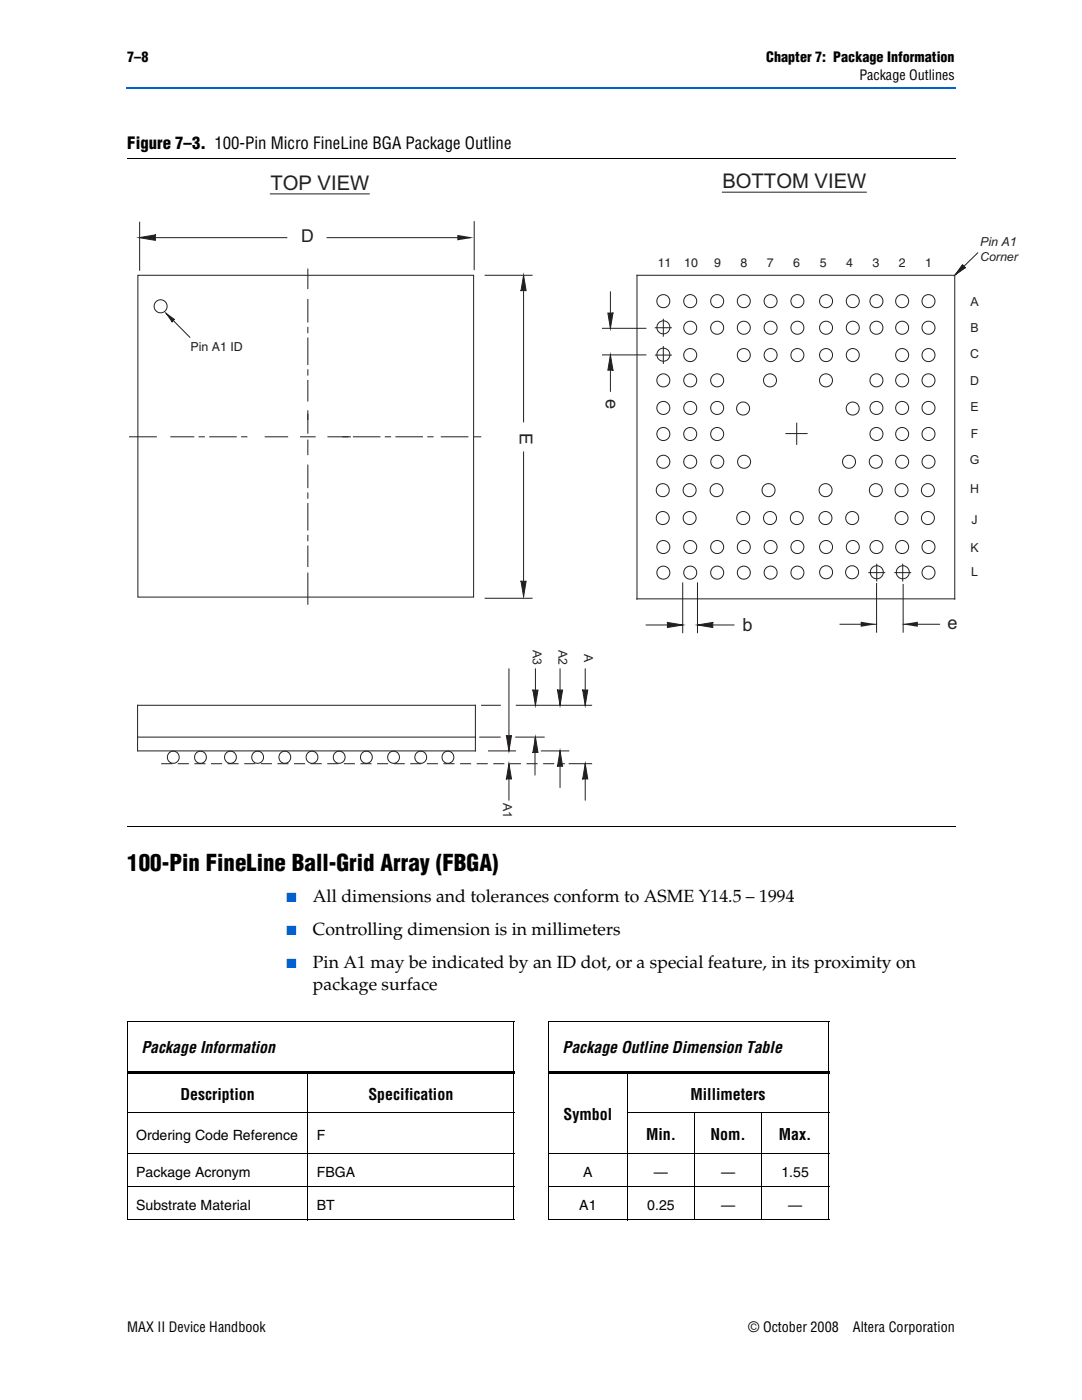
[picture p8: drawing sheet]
<svg xmlns="http://www.w3.org/2000/svg" width="216mm" height="279mm" viewBox="0 0 216 279" stroke-linecap="round" stroke-linejoin="round" font-family="sans-serif">
<path d="M25.2 17.5h.2v.3h-.2z" fill="#0062d0"/>
<path d="M25.4 17.6h165.3" fill="none" stroke="#0062d0" stroke-width=".36"/>
<path d="M25.4 31.6h165.3M25.4 165h165.3" fill="none" stroke="#000" stroke-width=".2"/>
<path d="M27.5 54.9h67v64.3h-67zM96.8 54.9h9.4M34.1 87.2h4.6M39.7 87.2h1.1M41.8 87.2h5.3M48.2 87.2h1.1M52.9 87.2h4.5M96.8 119.4h9.4M27.5 147.1h67.4M27.5 149.9h67.4M94.9 140.8h-67.4v9.1M97.5 149.9h5.4" fill="none" stroke="#231f20" stroke-width=".2"/>
<path d="M27.7 47.4l3.3-.5v1.1z" fill="#231f20"/>
<g fill="none" stroke="#231f20" stroke-width=".2">
<path d="M54 38.7h19.7M27.7 47.4l3.3-.5v1.1zM27.9 44.3v9.6M29.2 47.4h28M33.1 62.5l4.8 4.8M25.8 87.2h5.4M60 87.2h2.9M61.4 82v4.5M61.4 87.8v2.9M61.4 92.8v4.5M61.4 98.4v1M65.4 87.2h4.5"/>
<path d="M70.5 87.2h5.3M76.9 87.2h1M79 87.2h5.3M85.4 87.2h1M61.4 100.5v5.3M61.4 106.8v1.1M61.4 109v4.1M94.9 140.8v9.1M95.7 147.1h4.1M96.1 140.8h3.7"/>
</g>
<path d="M33.2 62.6l1.6 1.1-.5 .5z" fill="#231f20"/>
<path d="M65.3 47.4h28.5M33.2 62.6l1.6 1.1-.5 .5z" fill="none" stroke="#231f20" stroke-width=".2"/>
<path d="M91.2 46.9l3.3 .5-3.3 .6z" fill="#231f20"/>
<path d="M94.6 44.2v9.6" fill="none" stroke="#231f20" stroke-width=".2"/>
<path d="M116.8 152.4l.5 3.1h-1z" fill="#231f20"/>
<path d="M101.6 152.4v7.3M106.8 147.4v7.2M111.7 149.9v7.2M116.8 152.4l.5 3.1h-1zM116.8 152.4v7.3" fill="none" stroke="#231f20" stroke-width=".2"/>
<path d="M101.6 152.4l.5 3.1h-1.1z" fill="#231f20"/>
<path d="M144.1 38.4h28.8M104.5 56.2v28M190.5 54.9h-63.4v64.7M121.8 70.8v7.3M104.5 90.2v28.8M127 119.5h63.5M101.6 133.5v16.4M101.6 152.4l.5 3.1h-1.1zM102.9 147.1h5.7M103 140.8h15.1M108 149.9h5.5M113.6 152.4h4.5" fill="none" stroke="#231f20" stroke-width=".2"/>
<path d="M101 146.8h1.1l-.5 3.1z" fill="#231f20"/>
<path d="M101 146.8h1.1l-.5 3.1z" fill="none" stroke="#231f20" stroke-width=".2"/>
<path d="M106.8 147.1l.5 3.1h-1z" fill="#231f20"/>
<path d="M106.8 147.1l.5 3.1h-1z" fill="none" stroke="#231f20" stroke-width=".2"/>
<path d="M106.3 137.7h1l-.5 3.1z" fill="#231f20"/>
<path d="M106.3 137.7h1l-.5 3.1zM106.8 133.5v7.3" fill="none" stroke="#231f20" stroke-width=".2"/>
<path d="M111.7 149.9l.6 3h-1.1z" fill="#231f20"/>
<path d="M111.7 133.5v7.3M111.7 149.9l.6 3h-1.1z" fill="none" stroke="#231f20" stroke-width=".2"/>
<path d="M111.2 137.7h1.1l-.6 3.1z" fill="#231f20"/>
<path d="M111.2 137.7h1.1l-.6 3.1zM116.8 133.5v7.3" fill="none" stroke="#231f20" stroke-width=".2"/>
<path d="M116.3 137.7h1l-.5 3.1z" fill="#231f20"/>
<path d="M116.3 137.7h1l-.5 3.1z" fill="none" stroke="#231f20" stroke-width=".2"/>
<path d="M104 116h1l-.5 3z" fill="#231f20"/>
<path d="M104 116h1l-.5 3z" fill="none" stroke="#231f20" stroke-width=".2"/>
<path d="M133.2 124.2l3 .5-3 .5z" fill="#231f20"/>
<path d="M136.2 116.3v10M139.2 116.3v10M128.9 124.7h7.3M133.2 124.2l3 .5-3 .5zM139.2 124.7h7.3" fill="none" stroke="#231f20" stroke-width=".2"/>
<path d="M139.2 124.7l3-.5v1z" fill="#231f20"/>
<path d="M139.2 124.7l3-.5v1z" fill="none" stroke="#231f20" stroke-width=".2"/>
<path d="M104.5 54.9l.5 3.1h-1z" fill="#231f20"/>
<path d="M104.5 54.9l.5 3.1h-1zM121.8 58.3v7.2M120.2 65.5h8.7M120.2 70.8h8.7" fill="none" stroke="#231f20" stroke-width=".2"/>
<path d="M121.3 62.5h1l-.5 3z" fill="#231f20"/>
<path d="M121.3 62.5h1l-.5 3z" fill="none" stroke="#231f20" stroke-width=".2"/>
<path d="M121.8 70.8l.5 3.1h-1z" fill="#231f20"/>
<path d="M190.5 54.9v64.7M121.8 70.8l.5 3.1h-1zM174.9 116.5v9.7M167.6 124.6h7.3M180.2 124.6h7.3" fill="none" stroke="#231f20" stroke-width=".2"/>
<g fill="#231f20">
<path d="M171.7 124.1l3.1 .5-3.1 .5z"/>
<path d="M180.1 124.6l3-.5v1z"/>
</g>
<path d="M180.2 116.6v9.6" fill="none" stroke="#231f20" stroke-width=".2"/>
<path d="M192 52.9l.6 .5-1.9 1.4z" fill="#231f20"/>
<path d="M192 52.9l.6 .5-1.9 1.4z" fill="none" stroke="#231f20" stroke-width=".2"/>
<path d="M192.1 52.8l.5 .6-1.9 1.4z" fill="#231f20"/>
<g fill="none" stroke="#231f20" stroke-width=".2">
<path d="M61.4 53.7v3.9M61.4 59.8v4.5M192.1 52.8l.5 .6-1.9 1.4zM195.1 50.5l-4.4 4.3M61.4 65.3v1.1M61.4 67.4v5.3M61.4 73.8v1.1M61.4 75.9v4.1M132.4 63.6v3.6M132.4 69.1v3.5M88.1 87.2h5.3M94.7 87.2h1.2"/>
<path d="M156.8 86.5h4.3M159 84.5v4.2M61.4 114.4v6.2M174.9 112.5v3.6M180.1 112.5v3.6"/>
<circle cx="32" cy="61.1" r="1.3"/>
<circle cx="132.4" cy="60.1" r="1.3"/>
<circle cx="132.4" cy="75.9" r="1.3"/>
<circle cx="132.4" cy="65.3" r="1.3"/>
<circle cx="132.4" cy="70.8" r="1.3"/>
<circle cx="137.7" cy="60.1" r="1.3"/>
<circle cx="137.7" cy="70.9" r="1.3"/>
<circle cx="137.7" cy="65.4" r="1.3"/>
<circle cx="137.7" cy="75.9" r="1.3"/>
<circle cx="143.1" cy="60.1" r="1.3"/>
<circle cx="143.1" cy="65.4" r="1.3"/>
<circle cx="143.1" cy="75.9" r="1.3"/>
<circle cx="148.4" cy="60.1" r="1.3"/>
<circle cx="148.4" cy="65.4" r="1.3"/>
<circle cx="148.4" cy="70.9" r="1.3"/>
<circle cx="153.6" cy="75.9" r="1.3"/>
<circle cx="153.8" cy="60.1" r="1.3"/>
<circle cx="153.8" cy="65.4" r="1.3"/>
<circle cx="153.8" cy="70.9" r="1.3"/>
<circle cx="159.1" cy="60.1" r="1.3"/>
<circle cx="159.1" cy="65.4" r="1.3"/>
<circle cx="159.1" cy="70.9" r="1.3"/>
<circle cx="164.8" cy="75.9" r="1.3"/>
<circle cx="164.8" cy="70.9" r="1.3"/>
<circle cx="164.8" cy="60.1" r="1.3"/>
<circle cx="164.8" cy="65.4" r="1.3"/>
<circle cx="170.2" cy="70.9" r="1.3"/>
<circle cx="170.2" cy="60.1" r="1.3"/>
<circle cx="170.2" cy="65.4" r="1.3"/>
<circle cx="174.9" cy="60.1" r="1.3"/>
<circle cx="174.9" cy="65.4" r="1.3"/>
<circle cx="174.9" cy="75.9" r="1.3"/>
<circle cx="180" cy="60.1" r="1.3"/>
<circle cx="180" cy="65.4" r="1.3"/>
<circle cx="180" cy="70.9" r="1.3"/>
<circle cx="180" cy="75.9" r="1.3"/>
<circle cx="185.3" cy="60.1" r="1.3"/>
<circle cx="185.3" cy="75.9" r="1.3"/>
<circle cx="185.3" cy="65.4" r="1.3"/>
<circle cx="185.3" cy="70.9" r="1.3"/>
<circle cx="132.2" cy="97.8" r="1.3"/>
<circle cx="132.4" cy="81.4" r="1.3"/>
<circle cx="132.4" cy="86.6" r="1.3"/>
<circle cx="132.4" cy="92.2" r="1.3"/>
<circle cx="137.6" cy="97.8" r="1.3"/>
<circle cx="137.7" cy="81.4" r="1.3"/>
<circle cx="137.7" cy="86.6" r="1.3"/>
<circle cx="137.7" cy="92.2" r="1.3"/>
<circle cx="143" cy="97.8" r="1.3"/>
<circle cx="143.1" cy="86.6" r="1.3"/>
<circle cx="143.1" cy="81.4" r="1.3"/>
<circle cx="143.1" cy="92.2" r="1.3"/>
<circle cx="148.3" cy="81.5" r="1.3"/>
<circle cx="148.5" cy="92.2" r="1.3"/>
<circle cx="153.4" cy="97.8" r="1.3"/>
<circle cx="164.7" cy="97.8" r="1.3"/>
<circle cx="169.4" cy="92.2" r="1.3"/>
<circle cx="170.1" cy="81.5" r="1.3"/>
<circle cx="174.7" cy="92.2" r="1.3"/>
<circle cx="174.8" cy="97.8" r="1.3"/>
<circle cx="174.9" cy="81.4" r="1.3"/>
<circle cx="174.9" cy="86.6" r="1.3"/>
<circle cx="179.9" cy="97.8" r="1.3"/>
<circle cx="180" cy="86.6" r="1.3"/>
<circle cx="180" cy="81.4" r="1.3"/>
<circle cx="180" cy="92.2" r="1.3"/>
<circle cx="185.2" cy="97.8" r="1.3"/>
<circle cx="185.3" cy="81.4" r="1.3"/>
<circle cx="185.3" cy="86.6" r="1.3"/>
<circle cx="185.3" cy="92.2" r="1.3"/>
<circle cx="132.2" cy="103.4" r="1.3"/>
<circle cx="132.4" cy="109.2" r="1.3"/>
<circle cx="132.4" cy="114.3" r="1.3"/>
<circle cx="137.6" cy="103.4" r="1.3"/>
<circle cx="137.7" cy="109.2" r="1.3"/>
<circle cx="137.7" cy="114.3" r="1.3"/>
<circle cx="143.1" cy="109.2" r="1.3"/>
<circle cx="143.1" cy="114.3" r="1.3"/>
<circle cx="148.3" cy="103.4" r="1.3"/>
<circle cx="148.4" cy="109.2" r="1.3"/>
<circle cx="148.4" cy="114.3" r="1.3"/>
<circle cx="153.6" cy="103.4" r="1.3"/>
<circle cx="153.8" cy="109.2" r="1.3"/>
<circle cx="153.8" cy="114.3" r="1.3"/>
<circle cx="159" cy="103.4" r="1.3"/>
<circle cx="159.1" cy="109.2" r="1.3"/>
<circle cx="159.1" cy="114.3" r="1.3"/>
<circle cx="164.7" cy="103.4" r="1.3"/>
<circle cx="164.8" cy="109.2" r="1.3"/>
<circle cx="164.8" cy="114.2" r="1.3"/>
<circle cx="170" cy="114.2" r="1.3"/>
<circle cx="170" cy="103.4" r="1.3"/>
<circle cx="170.2" cy="109.2" r="1.3"/>
<circle cx="174.9" cy="109.2" r="1.3"/>
<circle cx="175" cy="114.2" r="1.3"/>
<circle cx="179.9" cy="103.4" r="1.3"/>
<circle cx="180" cy="109.2" r="1.3"/>
<circle cx="180.1" cy="114.2" r="1.3"/>
<circle cx="185.2" cy="103.4" r="1.3"/>
<circle cx="185.3" cy="109.2" r="1.3"/>
<circle cx="185.3" cy="114.3" r="1.3"/>
<circle cx="34.6" cy="151.1" r="1.2"/>
<circle cx="40" cy="151.1" r="1.2"/>
<circle cx="46" cy="151.1" r="1.2"/>
<circle cx="51.4" cy="151.1" r="1.2"/>
<circle cx="56.8" cy="151.1" r="1.2"/>
<circle cx="62.2" cy="151.1" r="1.2"/>
<circle cx="67.7" cy="151.1" r="1.2"/>
<circle cx="73.1" cy="151.1" r="1.2"/>
<circle cx="78.5" cy="151.1" r="1.2"/>
<circle cx="83.9" cy="151.1" r="1.2"/>
<circle cx="89.4" cy="151.1" r="1.2"/>
</g>
<path d="M130.7 70.9h3.4M130.7 65.4h3.4M173.3 114.3h3.3M178.4 114.3h3.4" fill="none" stroke="#231f20" stroke-width=".2" stroke-dasharray="4.3 4.3" stroke-linecap="butt"/>
<path d="M32.2 152.4h80.5" fill="none" stroke="#231f20" stroke-width=".2" stroke-dasharray="2.2 1.1" stroke-linecap="butt"/>
<g fill="none" stroke="#000" stroke-width=".2">
<path d="M25.3 203.8h77.3M25.4 203.9v39.5M61.4 213.7v29.8M102.5 203.9v39.5M109.3 203.8h56.2M109.4 203.9v39.5M125.2 213.7v29.8M165.4 203.9v39.5M25.3 222.1h77.3M25.3 230.2h77.3M25.3 236.8h77.3M109.3 230.2h56.2"/>
<path d="M109.3 236.8h56.2M125.1 222.1h40.4M138.6 222v21.5M152 222v21.5M25.3 243.4h77.3M109.3 243.4h56.2"/>
</g>
<path d="M25.3 213.7h77.3v.6h-77.3zM109.3 213.7h56.2v.6h-56.2z" fill="#000"/>
<text font-size="4.6" x="25.4" y="173.7">100-Pin FineLine Ball-Grid Array (FBGA)</text>
<g font-size="4" fill="#231f20">
<text x="54" y="37.8">TOP VIEW</text>
<text x="144.1" y="37.5">BOTTOM VIEW</text>
</g>
<g font-size="3.6" fill="#231f20">
<text x="120.9" y="79.7" transform="rotate(90 120.9 79.7)">e</text>
<text x="189" y="125.5">e</text>
<text x="148.2" y="126">b</text>
</g>
<g font-size="3.5" fill="#231f20">
<text x="60.1" y="48.4">D</text>
<text x="103.7" y="86.3" transform="rotate(90 103.7 86.3)">E</text>
</g>
<g font-size="3.5">
<text x="62.4" y="180.1">All dimensions and tolerances conform to ASME Y14.5 – 1994</text>
<text x="62.4" y="186.6">Controlling dimension is in millimeters</text>
<text x="62.4" y="193.1">Pin A1 may be indicated by an ID dot, or a special feature, in its proximity on</text>
<text x="62.4" y="197.5">package surface</text>
</g>
<text font-size="3.3" x="25.4" y="29.7">Figure 7–3. 100-Pin Micro FineLine BGA Package Outline</text>
<g font-size="3.2">
<text x="28.2" y="210.2">Package Information</text>
<text x="112.2" y="210.2">Package Outline Dimension Table</text>
<text x="36" y="219.5">Description</text>
<text x="73.5" y="219.5">Specification</text>
<text x="137.8" y="219.5">Millimeters</text>
<text x="112.5" y="223.5">Symbol</text>
<text x="128.9" y="227.6">Min.</text>
<text x="141.8" y="227.6">Nom.</text>
<text x="155.4" y="227.6">Max.</text>
</g>
<g font-size="2.8">
<text x="25.4" y="12.5">7–8</text>
<text x="152.9" y="12.5">Chapter 7: Package Information</text>
<text x="171.5" y="16">Package Outlines</text>
<text x="27.2" y="227.5">Ordering Code Reference</text>
<text x="63.2" y="227.5">F</text>
<text x="27.2" y="234.8">Package Acronym</text>
<text x="63.2" y="234.8">FBGA</text>
<text x="116.4" y="234.8">A</text>
<text x="130.5" y="234.8">—</text>
<text x="143.9" y="234.8">—</text>
<text x="155.9" y="234.8">1.55</text>
<text x="27.2" y="241.4">Substrate Material</text>
<text x="63.2" y="241.4">BT</text>
<text x="115.6" y="241.4">A1</text>
<text x="129.2" y="241.4">0.25</text>
<text x="143.9" y="241.4">—</text>
<text x="157.3" y="241.4">—</text>
<text x="25.4" y="265.8">MAX II Device Handbook</text>
<text x="149.3" y="265.8">© October 2008</text>
<text x="170.2" y="265.8">Altera Corporation</text>
</g>
<g font-size="2.6" fill="#0062d0">
<text x="57.1" y="180.1">■</text>
<text x="57.1" y="186.6">■</text>
<text x="57.1" y="193.1">■</text>
</g>
<g font-size="2.5" fill="#231f20">
<text x="131.2" y="53.2">11</text>
<text x="136.5" y="53.2">10</text>
<text x="142.5" y="53.2">9</text>
<text x="147.7" y="53.2">8</text>
<text x="153" y="53.2">7</text>
<text x="158.3" y="53.2">6</text>
<text x="163.6" y="53.2">5</text>
<text x="168.8" y="53.2">4</text>
<text x="174.1" y="53.2">3</text>
<text x="179.4" y="53.2">2</text>
<text x="184.6" y="53.2">1</text>
<text x="195.6" y="49.1">Pin A1</text>
<text x="195.6" y="52.1">Corner</text>
<text x="193.7" y="61">A</text>
<text x="38" y="70.1">Pin A1 ID</text>
<text x="193.6" y="71.5">C</text>
<text x="193.7" y="66.2">B</text>
<text x="193.6" y="76.8">D</text>
<text x="193.7" y="82.1">E</text>
<text x="193.7" y="87.3">F</text>
<text x="193.5" y="92.6">G</text>
<text x="193.6" y="98.4">H</text>
<text x="193.9" y="104.5">J</text>
<text x="193.7" y="110.1">K</text>
<text x="193.8" y="115">L</text>
<text x="106.3" y="129.7" transform="rotate(90 106.3 129.7)">A3</text>
<text x="111.5" y="129.7" transform="rotate(90 111.5 129.7)">A2</text>
<text x="116.6" y="130.4" transform="rotate(90 116.6 130.4)">A</text>
<text x="100.4" y="160.3" transform="rotate(90 100.4 160.3)">A1</text>
</g>
</svg>
